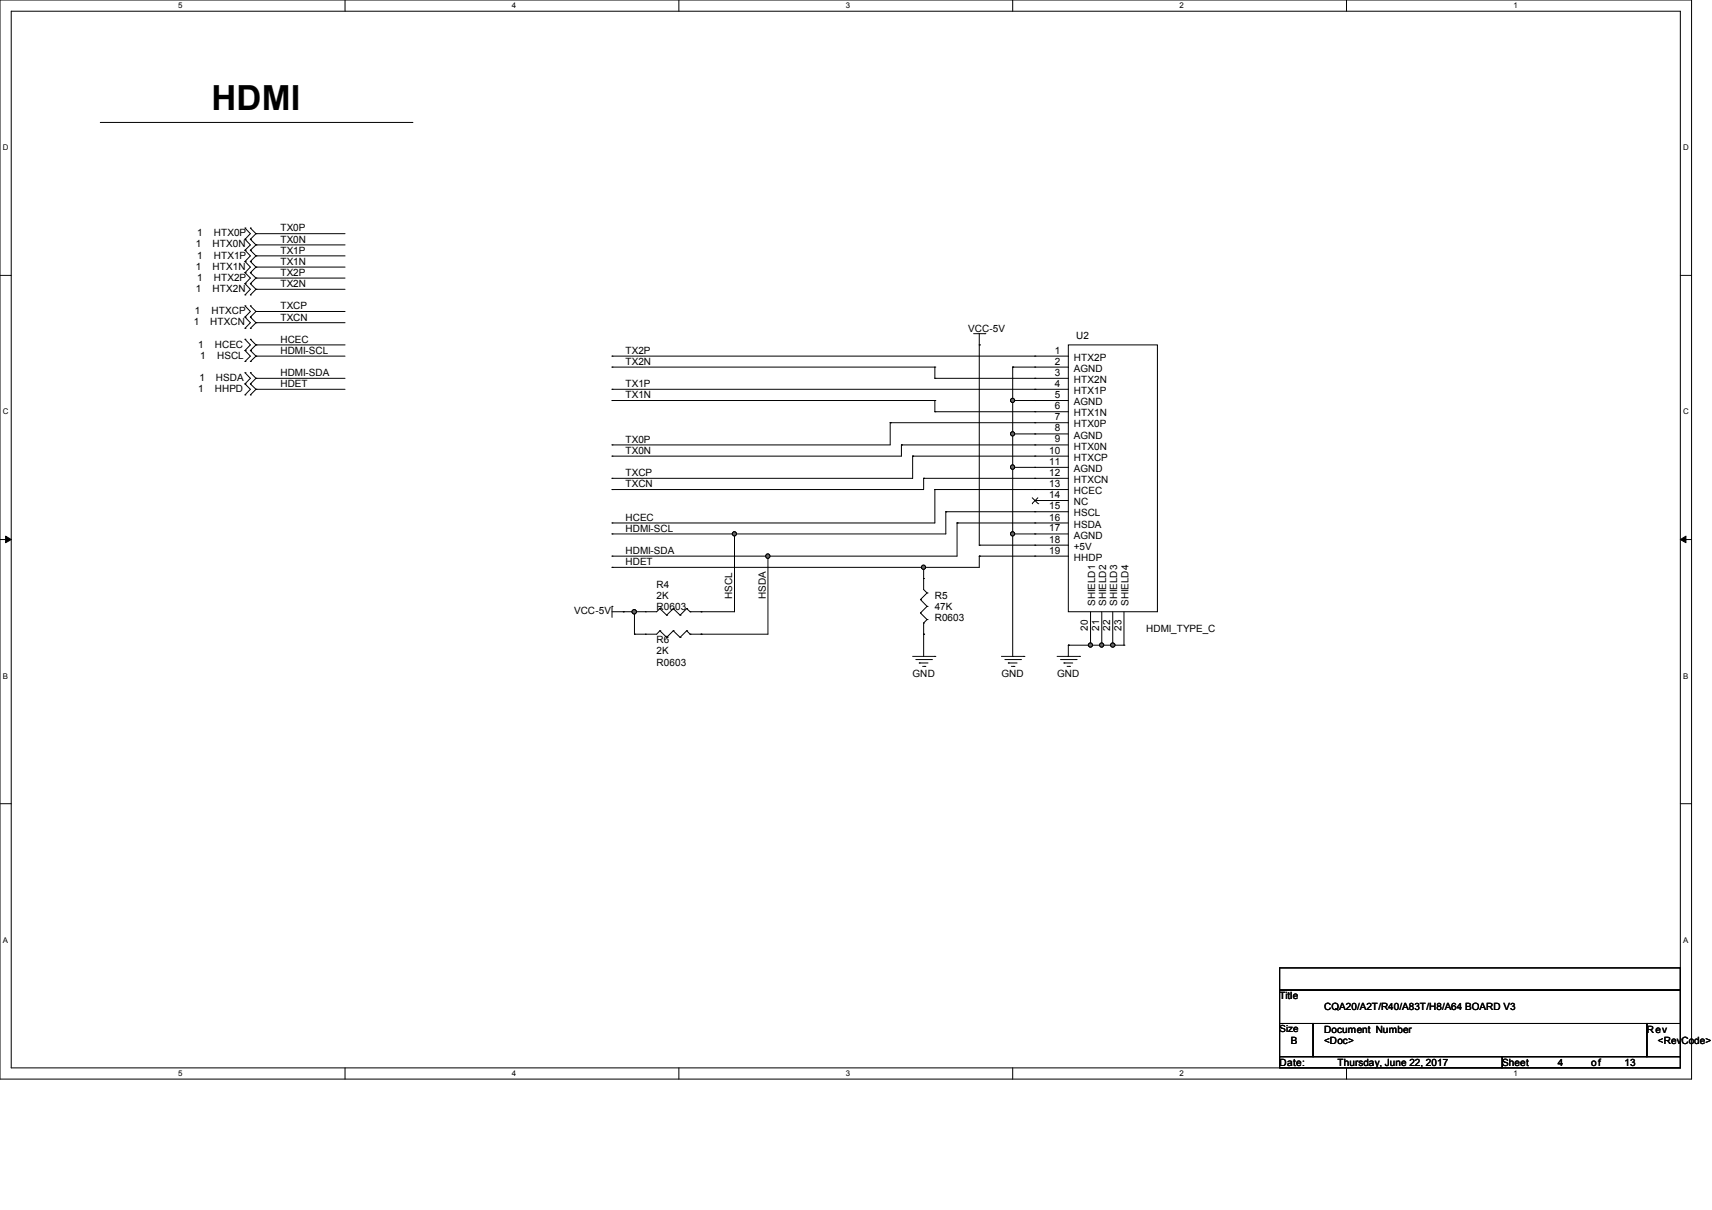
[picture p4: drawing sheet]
<svg xmlns="http://www.w3.org/2000/svg" width="297mm" height="210mm" viewBox="0 0 297 210" stroke-linecap="round" stroke-linejoin="round" font-family="sans-serif">
<path d="M0 0h293.5v187.3h-293.5zM1.9 1.9h289.6v183.4h-289.6z" fill="none" stroke="#000" stroke-width=".17"/>
<g fill="#fff">
<path d="M30.9 .2h.8v1.5h-.8z"/>
<path d="M30.9 185.5h.8v1.6h-.8z"/>
</g>
<path d="M59.9 0v1.9M59.9 185.3v2" fill="none" stroke="#000" stroke-width=".17"/>
<g fill="#fff">
<path d="M88.8 .2h.8v1.5h-.8z"/>
<path d="M88.8 185.5h.8v1.6h-.8z"/>
</g>
<path d="M117.8 0v1.9M117.8 185.3v2" fill="none" stroke="#000" stroke-width=".17"/>
<g fill="#fff">
<path d="M146.7 .2h.8v1.5h-.8z"/>
<path d="M146.7 185.5h.8v1.6h-.8z"/>
</g>
<path d="M175.7 0v1.9M175.7 185.3v2" fill="none" stroke="#000" stroke-width=".17"/>
<g fill="#fff">
<path d="M204.6 .2h.8v1.5h-.8z"/>
<path d="M204.6 185.5h.8v1.6h-.8z"/>
</g>
<path d="M233.6 0v1.9M233.6 185.3v2" fill="none" stroke="#000" stroke-width=".17"/>
<g fill="#fff">
<path d="M262.6 .2h.7v1.5h-.7z"/>
<path d="M262.6 185.5h.7v1.6h-.7z"/>
<path d="M.5 24.8h1v1.6h-1z"/>
<path d="M292 24.8h1v1.6h-1z"/>
<path d="M.5 70.7h1v1.5h-1z"/>
<path d="M292 70.7h1v1.5h-1z"/>
</g>
<path d="M0 47.8h1.9M291.5 47.8h2" fill="none" stroke="#000" stroke-width=".17"/>
<g fill="#fff">
<path d="M.5 116.5h.9v1.6h-.9z"/>
<path d="M292 116.5h.9v1.6h-.9z"/>
</g>
<path d="M0 93.6h1.9M291.5 93.6h2" fill="none" stroke="#000" stroke-width=".17"/>
<path d="M1 93l.9 .6-.9 .6zM291.5 93.6l1-.6v1.2z" fill="#000" stroke="#000" stroke-width=".17"/>
<g fill="#fff">
<path d="M.5 162.4h.9v1.5h-.9z"/>
<path d="M292 162.4h.9v1.5h-.9z"/>
</g>
<g fill="none" stroke="#000" stroke-width=".17">
<path d="M17.4 21.3h54.1M71.5 21.3h.1M106.2 63.7h.1M106.2 61.8h.1M106.2 77.2h.1M106.2 69.5h.1M106.2 67.6h.1M106.2 79.2h.1M106.2 63.7h56M106.2 61.8h73.3M106.2 77.2h48.2M106.2 69.5h56"/>
<path d="M106.2 67.6h73.3M106.2 79.2h50.2M162.2 69.5h.1M162.2 65.7h.1M162.2 63.7h.1M162.2 63.7v2M162.2 69.5v2M162.2 65.7h17.3M106.2 92.7h.1M106.2 96.5h.1M106.2 83h.1M106.2 85h.1"/>
<path d="M106.2 90.8h.1M106.2 83h52.1M106.2 90.8h56M106.2 85h54M127.4 92.7h.1M133.2 96.5h.1M160.2 98.5h.1M160.2 98.5h9.7M164.1 88.8h.1M164.1 88.8v3.9h-57.9M166 90.8h.1M166 90.8v5.7h-59.8"/>
<path d="M166 90.8h13.5M108.1 106.2h.1M108.1 106.2h2M193 112h.1M193 112h2M0 139.5h1.9M291.5 139.5h2"/>
</g>
<circle cx="133.2" cy="96.5" r=".37" fill="#696969" stroke="#000" stroke-width=".17"/>
<path d="M162.2 71.5h.1M162.2 71.5h17.3M106.2 98.5h.1M106.2 98.5h54M162.2 85h.1M162.2 85v5.8M169.9 96.5h.1M169.9 96.5v2M169.9 96.5h9.6" fill="none" stroke="#000" stroke-width=".17"/>
<circle cx="160.2" cy="98.4" r=".36" fill="#696969" stroke="#000" stroke-width=".17"/>
<path d="M127.4 92.7h.1M127.4 92.7v13.5h-5.8M133.2 96.5h.1M133.2 96.5v13.6M121.6 106.2h.1" fill="none" stroke="#000" stroke-width=".17"/>
<circle cx="127.4" cy="92.6" r=".36" fill="#696969" stroke="#000" stroke-width=".17"/>
<path d="M110.1 110.1h.1M110.1 106.2h.1M110.1 110.1h1.9M110.1 106.2h1.9M121.6 110.1h.1M121.6 110.1h11.6" fill="none" stroke="#000" stroke-width=".17"/>
<circle cx="110" cy="106.2" r=".38" fill="#696969" stroke="#000" stroke-width=".17"/>
<g fill="none" stroke="#000" stroke-width=".17">
<path d="M44.4 40.6h.1M44.4 59.9h.1M44.4 44.4h.1M44.4 48.3h.1M44.4 46.4h.1M44.4 54.1h.1M44.4 56h.1M44.4 50.2h.1M44.4 42.5h.1M44.4 40.6h15.5M44.4 59.9h15.5M44.4 44.4h15.5"/>
<path d="M44.4 48.3h15.5M44.4 46.4h15.5M44.4 54.1h15.5M44.4 56h15.5M44.4 50.2h15.5M44.4 42.5h15.5M169.9 59.9h.1M169.9 59.9v34.7M44.4 61.8h.1M44.4 65.7h.1M44.4 67.6h.1M44.4 61.8h15.5"/>
<path d="M44.4 65.7h15.5M44.4 67.6h15.5M154.4 73.4h.1M154.4 73.4v3.8M154.4 73.4h25.1M156.4 77.2h.1M156.4 77.2v2M156.4 77.2h23.1M158.3 79.2h.1M158.3 79.2v3.8M158.3 79.2h21.2M175.7 63.7h.1"/>
<path d="M175.7 63.7h3.8M175.7 63.7v5.8M160.2 98.5h.1M160.2 83h.1M160.2 83v2M160.2 98.5v1.9M160.2 83h19.3M162.2 85h.1M162.2 85h17.3M164.1 88.8h.1M164.1 88.8h15.4M169.9 94.6h.1"/>
<path d="M169.9 94.6h9.6M175.7 92.7h.1M175.7 92.7v21.2M175.7 92.7h3.8M110.1 106.2h.1M110.1 106.2v3.9M160.2 110.1h.1M160.2 110.1v3.8M185.3 112h.1M185.3 112v1.9"/>
</g>
<circle cx="175.7" cy="92.6" r=".36" fill="#696969" stroke="#000" stroke-width=".17"/>
<path d="M175.7 75.3h.1M175.7 75.3h3.8M175.7 75.3v5.8M175.7 81.1h.1M175.7 81.1h3.8" fill="none" stroke="#000" stroke-width=".17"/>
<circle cx="175.7" cy="81.1" r=".37" fill="#696969" stroke="#000" stroke-width=".17"/>
<path d="M175.7 69.5h.1M175.7 69.5h3.8M175.7 69.5v5.8" fill="none" stroke="#000" stroke-width=".17"/>
<g fill="#696969" stroke="#000" stroke-width=".17">
<circle cx="175.7" cy="75.3" r=".36"/>
<circle cx="175.7" cy="69.5" r=".36"/>
</g>
<path d="M191.1 112h.1M191.1 112h1.9" fill="none" stroke="#000" stroke-width=".17"/>
<g fill="#696969" stroke="#000" stroke-width=".17">
<circle cx="193" cy="112" r=".37"/>
<circle cx="191.1" cy="112" r=".36"/>
</g>
<path d="M185.3 112h.1M185.3 112h5.8M189.2 112h.1" fill="none" stroke="#000" stroke-width=".17"/>
<circle cx="189.2" cy="112" r=".36" fill="#696969" stroke="#000" stroke-width=".17"/>
<g fill="none" stroke="#000" stroke-width=".17">
<path d="M42.5 39.6h.1M42.5 39.6l.9 1-.9 .9M43.4 39.6h.1M43.4 39.6l1 1-1 .9M42.5 58.9h.1M42.5 55h.1M42.5 57h.1M42.5 43.4h.1M42.5 45.4h.1M42.5 41.5h.1M42.5 49.2h.1M42.5 51.2h.1"/>
<path d="M42.5 53.1h.1M42.5 47.3h.1M42.5 58.9l.9 1-.9 .9M42.5 55l.9 1-.9 1M42.5 43.4l.9 1-.9 1M42.5 49.2l.9 1-.9 1M42.5 53.1l.9 1-.9 .9M42.5 41.5l.9 1-.9 .9M42.5 45.4l.9 1-.9 .9M42.5 47.3l.9 1-.9 .9M43.4 58.9h.1M43.4 57h.1"/>
<path d="M43.4 55h.1M43.4 45.4h.1M43.4 43.4h.1M43.4 41.5h.1M43.4 51.2h.1M43.4 49.2h.1M43.4 53.1h.1M43.4 47.3h.1M43.4 58.9l1 1-1 .9M43.4 55l1 1-1 1M43.4 43.4l1 1-1 1M43.4 49.2l1 1-1 1"/>
<path d="M43.4 53.1l1 1-1 .9M43.4 41.5l1 1-1 .9M43.4 45.4l1 1-1 .9M43.4 47.3l1 1-1 .9M168.9 57.9h2M169.9 59.9h.1M169.9 57.9v2M170.9 57.9h.1M185.3 59.9h15.5v46.3h-15.5zM42.5 60.8h.1M42.5 62.7h.1M42.5 64.7h.1"/>
<path d="M42.5 66.6h.1M42.5 68.5h.1M42.5 60.8l.9 1-.9 .9M42.5 64.7l.9 1-.9 .9M42.5 66.6l.9 1-.9 .9M43.4 60.8h.1M43.4 62.7h.1M43.4 66.6h.1M43.4 64.7h.1M43.4 68.5h.1M43.4 60.8l1 1-1 .9M43.4 64.7l1 1-1 .9"/>
<path d="M43.4 66.6l1 1-1 .9M179.5 61.8h.1M179.5 63.7h.1M179.5 65.7h.1M179.5 67.6h.1M179.5 69.5h.1M179.5 71.5h.1M179.5 73.4h.1M179.5 75.3h.1M179.5 77.2h.1M179.5 79.2h.1M179.5 61.8h5.8"/>
<path d="M179.5 63.7h5.8M179.5 65.7h5.8M179.5 67.6h5.8M179.5 69.5h5.8M179.5 71.5h5.8M179.5 73.4h5.8M179.5 75.3h5.8M179.5 77.2h5.8M179.5 79.2h5.8M175.7 81.1h.1M175.7 81.1v11.6M179 87.4h.1"/>
<path d="M179 86.4l1.1 1M179.5 81.1h.1M179.5 83h.1M179.5 85h.1M179.5 86.9h.1M179.5 88.8h.1M179.5 90.8h.1M179.5 92.7h.1M179.5 94.6h.1M179.5 96.5h.1M179.5 81.1h5.8M179.5 83h5.8"/>
<path d="M179.5 85h5.8M179.5 86.9h5.8M179.5 88.8h5.8M179.5 90.8h5.8M179.5 92.7h5.8M179.5 94.6h5.8M179.5 96.5h5.8M180.1 87.4h.1M180.1 86.4l-1.1 1M106.2 105.2h.1M106.2 106.2h1.9M106.2 105.2v1.9"/>
<path d="M108.1 106.2h.1M112 110.1h.1M112 106.2h.1M114.5 109.5h.1M114.5 105.6h.1M114.5 105.6l-.6 .6h-1.9M114.5 109.5l-.6 .6h-1.9M114.5 109.5l1.2 1.1M114.5 105.6l1.2 1.2M115.7 110.6h.1M115.7 106.8h.1M116.8 109.5h.1"/>
<path d="M116.8 105.6h.1M116.8 109.5l-1.1 1.1M116.8 109.5l1.2 1.1M116.8 105.6l-1.1 1.2M116.8 105.6l1.2 1.2M118 110.6h.1M118 106.8h.1M119.1 109.5h.1M119.1 105.6h.1M119.1 109.5l-1.1 1.1M119.1 109.5l.6 .6M119.1 105.6l-1.1 1.2"/>
<path d="M119.1 105.6l.6 .6M119.7 110.1h.1M119.7 106.2h.1M119.7 106.2h1.9M119.7 110.1h1.9M121.6 110.1h.1M121.6 106.2h.1M158.3 113.9h3.9M158.9 114.5h2.7M159.5 115.1h.1M159.5 115.1h1.5M159.7 104.1h.1"/>
<path d="M159.7 106.4h.1M159.7 104.1l1.1 1.1M159.7 106.4l1.1 1.1M160.1 115.7h.3M160.2 108.1h.1M160.2 100.4h.1M160.2 110.1h.1M160.2 100.4v1.9l.6 .6M160.2 108.1v2M160.4 115.7h.1M160.8 102.9h.1M160.8 105.2h.1"/>
<path d="M160.8 107.5h.1M160.8 102.9l-1.1 1.2M160.8 105.2l-1.1 1.2M160.8 107.5l-.6 .6M161.6 114.5h.1M162.2 113.9h.1M173.7 113.9h3.9M174.3 114.5h2.7M174.9 115.1h.1M174.9 115.1h1.5M175.5 115.7h.4M175.9 115.7h.1"/>
<path d="M177 114.5h.1M177.6 113.9h.1M183.4 113.9h3.9M184 114.5h2.7M184.6 115.1h.1M184.6 115.1h1.5M185.1 115.7h.4M185.5 115.7h.1M186.7 114.5h.1M187.3 113.9h.1M189.2 112h.1M189.2 106.2v5.8"/>
<path d="M191.1 112h.1M191.1 106.2v5.8M193 112h.1M193 106.2v5.8M195 112h.1M195 106.2v5.8M222 168h69.5v3.8h-69.5zM222 171.8h69.5v5.8h-69.5zM222 177.6h5.8v5.8h-5.8zM227.8 177.6h57.9v5.8h-57.9zM285.7 177.6h5.8v5.8h-5.8zM222 183.4h38.6v1.9h-38.6z"/>
<path d="M260.6 183.4h30.9v1.9h-30.9z"/>
</g>
<g fill="#696969" stroke="#000" stroke-width=".17">
<circle cx="133.2" cy="96.5" r=".37"/>
<circle cx="160.2" cy="98.4" r=".36"/>
<circle cx="127.4" cy="92.6" r=".36"/>
<circle cx="110" cy="106.2" r=".38"/>
<circle cx="175.7" cy="92.6" r=".36"/>
<circle cx="175.7" cy="81.1" r=".37"/>
<circle cx="175.7" cy="75.3" r=".36"/>
<circle cx="175.7" cy="69.5" r=".36"/>
<circle cx="193" cy="112" r=".37"/>
<circle cx="191.1" cy="112" r=".36"/>
<circle cx="189.2" cy="112" r=".36"/>
</g>
<text font-size="6" x="36.7" y="19.1">HDMI</text>
<g font-size="1.7">
<text x="34.2" y="41">1</text>
<text x="37.1" y="41">HTX0P</text>
<text x="48.6" y="40.2">TX0P</text>
<text x="34" y="42.9">1</text>
<text x="34" y="46.8">1</text>
<text x="34.2" y="44.9">1</text>
<text x="36.9" y="42.9">HTX0N</text>
<text x="36.9" y="46.8">HTX1N</text>
<text x="37.1" y="44.9">HTX1P</text>
<text x="48.6" y="44">TX1P</text>
<text x="48.6" y="47.9">TX2P</text>
<text x="48.6" y="46">TX1N</text>
<text x="48.6" y="42.1">TX0N</text>
<text x="34" y="50.7">1</text>
<text x="34.2" y="48.7">1</text>
<text x="36.9" y="50.7">HTX2N</text>
<text x="37.1" y="48.7">HTX2P</text>
<text x="48.6" y="53.7">TXCP</text>
<text x="48.6" y="49.8">TX2N</text>
<text x="33.6" y="56.4">1</text>
<text x="33.8" y="54.5">1</text>
<text x="36.5" y="56.4">HTXCN</text>
<text x="36.7" y="54.5">HTXCP</text>
<text x="48.6" y="59.5">HCEC</text>
<text x="48.6" y="55.6">TXCN</text>
<text x="168" y="57.6">VCC-5V</text>
<text x="186.7" y="58.8">U2</text>
<text x="34.4" y="60.3">1</text>
<text x="34.8" y="62.2">1</text>
<text x="37.3" y="60.3">HCEC</text>
<text x="37.7" y="62.2">HSCL</text>
<text x="48.6" y="61.4">HDMI-SCL</text>
<text x="48.6" y="65.3">HDMI-SDA</text>
<text x="108.5" y="63.3">TX2N</text>
<text x="108.5" y="61.4">TX2P</text>
<text x="183" y="61.4">1</text>
<text x="183" y="63.3">2</text>
<text x="183" y="65.2">3</text>
<text x="186.3" y="62.6">HTX2P</text>
<text x="186.3" y="64.5">AGND</text>
<text x="34.4" y="68">1</text>
<text x="34.6" y="66.1">1</text>
<text x="37.3" y="68">HHPD</text>
<text x="37.5" y="66.1">HSDA</text>
<text x="48.6" y="67.2">HDET</text>
<text x="108.5" y="69.1">TX1N</text>
<text x="108.5" y="67.2">TX1P</text>
<text x="183" y="67.1">4</text>
<text x="183" y="69.1">5</text>
<text x="183" y="71">6</text>
<text x="186.3" y="66.5">HTX2N</text>
<text x="186.3" y="68.4">HTX1P</text>
<text x="186.3" y="70.3">AGND</text>
<text x="108.5" y="76.8">TX0P</text>
<text x="183" y="72.9">7</text>
<text x="183" y="74.9">8</text>
<text x="183" y="76.8">9</text>
<text x="186.3" y="72.3">HTX1N</text>
<text x="186.3" y="74.2">HTX0P</text>
<text x="186.3" y="76.1">AGND</text>
<text x="108.5" y="82.6">TXCP</text>
<text x="108.5" y="78.8">TX0N</text>
<text x="182" y="78.7">10</text>
<text x="182" y="80.7">11</text>
<text x="182" y="82.6">12</text>
<text x="186.3" y="78">HTX0N</text>
<text x="186.3" y="80">HTXCP</text>
<text x="186.3" y="81.9">AGND</text>
<text x="186.3" y="83.8">HTXCN</text>
<text x="108.5" y="84.6">TXCN</text>
<text x="182" y="84.5">13</text>
<text x="182" y="86.4">14</text>
<text x="182" y="88.4">15</text>
<text x="186.3" y="85.8">HCEC</text>
<text x="186.3" y="87.7">NC</text>
<text x="186.3" y="89.6">HSCL</text>
<text x="108.5" y="92.3">HDMI-SCL</text>
<text x="108.5" y="90.4">HCEC</text>
<text x="182" y="90.3">16</text>
<text x="182" y="92.2">17</text>
<text x="182" y="94.2">18</text>
<text x="186.3" y="91.6">HSDA</text>
<text x="186.3" y="93.5">AGND</text>
<text x="186.3" y="95.4">+5V</text>
<text x="108.5" y="96.1">HDMI-SDA</text>
<text x="108.5" y="98.1">HDET</text>
<text x="182" y="96.1">19</text>
<text x="186.3" y="97.3">HHDP</text>
<text x="99.6" y="106.6">VCC-5V</text>
<text x="113.9" y="102">R4</text>
<text x="113.9" y="103.9">2K</text>
<text x="113.9" y="105.9">R0603</text>
<text x="127" y="103.9" transform="rotate(-90 127 103.9)">HSCL</text>
<text x="132.8" y="103.9" transform="rotate(-90 132.8 103.9)">HSDA</text>
<text x="162.2" y="103.9">R5</text>
<text x="162.2" y="105.9">47K</text>
<text x="162.2" y="107.8">R0603</text>
<text x="190" y="105.2" transform="rotate(-90 190 105.2)">SHIELD1</text>
<text x="191.9" y="105.2" transform="rotate(-90 191.9 105.2)">SHIELD2</text>
<text x="193.8" y="105.2" transform="rotate(-90 193.8 105.2)">SHIELD3</text>
<text x="195.8" y="105.2" transform="rotate(-90 195.8 105.2)">SHIELD4</text>
<text x="113.9" y="111.7">R6</text>
<text x="113.9" y="113.6">2K</text>
<text x="188.7" y="109.5" transform="rotate(-90 188.7 109.5)">20</text>
<text x="190.7" y="109.5" transform="rotate(-90 190.7 109.5)">21</text>
<text x="192.6" y="109.5" transform="rotate(-90 192.6 109.5)">22</text>
<text x="194.5" y="109.5" transform="rotate(-90 194.5 109.5)">23</text>
<text x="198.8" y="109.7">HDMI_TYPE_C</text>
<text x="113.9" y="115.5">R0603</text>
<text x="158.3" y="117.4">GND</text>
<text x="173.7" y="117.4">GND</text>
<text x="183.4" y="117.4">GND</text>
<text x="222" y="173.4">Title</text>
<text x="222" y="179.2">Size</text>
<text x="229.7" y="175.3">CQA20/A2T/R40/A83T/H8/A64 BOARD V3</text>
<text x="229.7" y="179.2">Document Number</text>
<text x="285.7" y="179.2">Rev</text>
<text x="222" y="185">Date:</text>
<text x="223.9" y="181.1">B</text>
<text x="229.7" y="181.1">&lt;Doc&gt;</text>
<text x="232.1" y="185">Thursday, June 22, 2017</text>
<text x="260.6" y="185">Sheet</text>
<text x="270.2" y="185">4</text>
<text x="276.1" y="185">of</text>
<text x="281.8" y="185">13</text>
<text x="287.6" y="181.1">&lt;RevCode&gt;</text>
</g>
<g font-size="1.4">
<text x="30.9" y="1.4">5</text>
<text x="88.8" y="1.4">4</text>
<text x="146.7" y="1.4">3</text>
<text x="204.6" y="1.4">2</text>
<text x="262.6" y="1.4">1</text>
<text x=".5" y="26.1">D</text>
<text x="292" y="26.1">D</text>
<text x=".5" y="71.9">C</text>
<text x="292" y="71.9">C</text>
<text x=".5" y="117.8">B</text>
<text x="292" y="117.8">B</text>
<text x=".5" y="163.6">A</text>
<text x="292" y="163.6">A</text>
<text x="30.9" y="186.8">5</text>
<text x="88.8" y="186.8">4</text>
<text x="146.7" y="186.8">3</text>
<text x="204.6" y="186.8">2</text>
<text x="262.6" y="186.8">1</text>
</g>
</svg>
